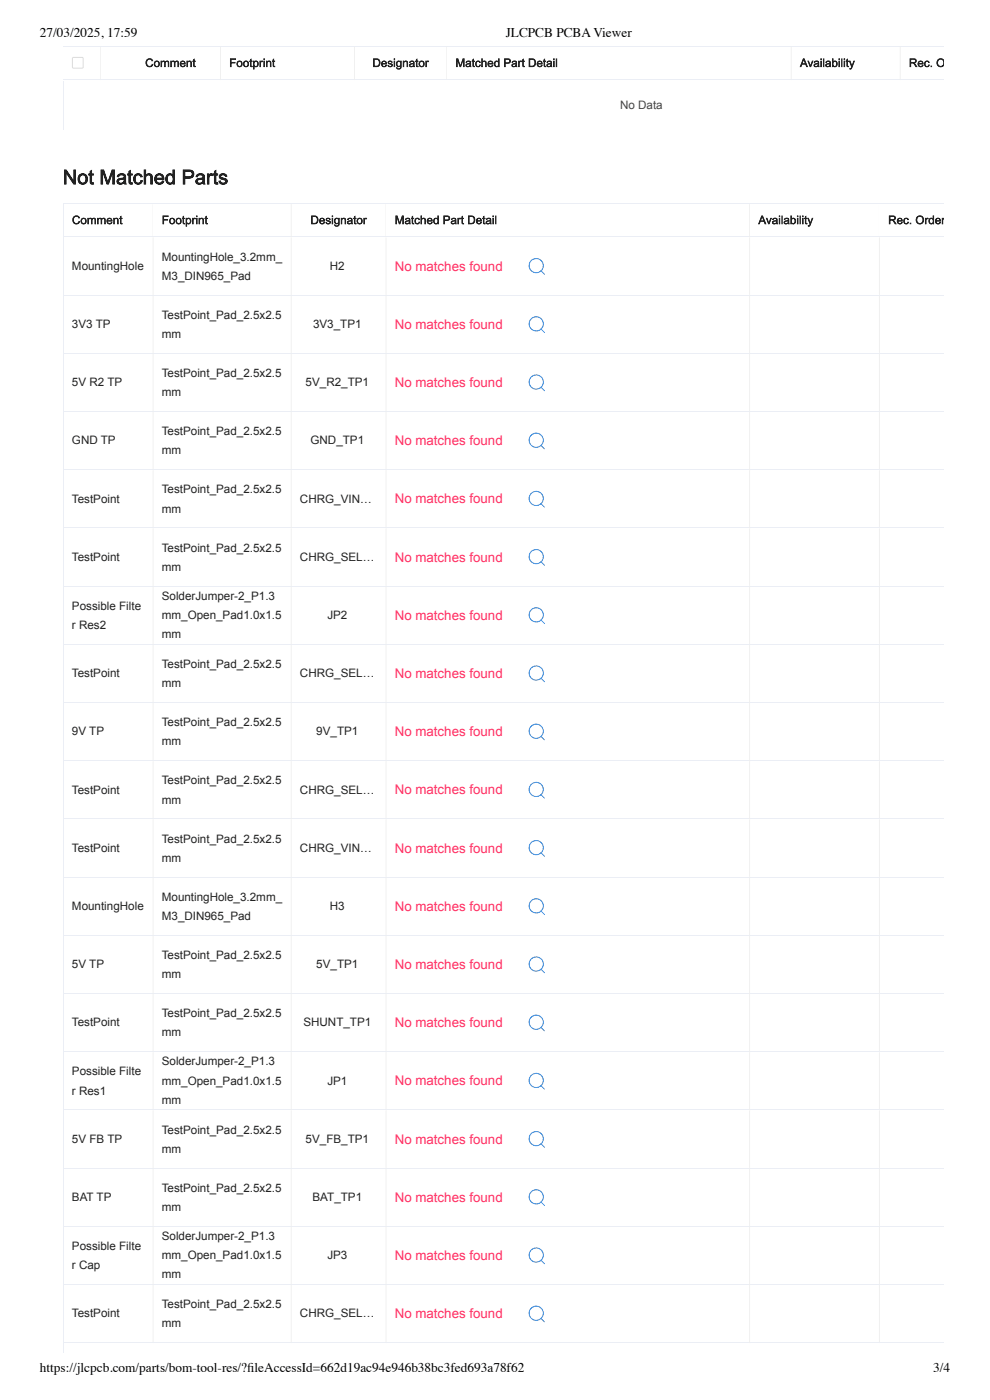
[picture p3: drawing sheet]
<svg xmlns="http://www.w3.org/2000/svg" width="210mm" height="297mm" viewBox="0 0 210 297" stroke-linecap="round" stroke-linejoin="round" font-family="sans-serif">
<path d="M13.3 9.9h186.7M13.4 9.8v17.8" fill="none" stroke="#ebeef5" stroke-width=".21"/>
<g fill="#fff">
<path d="M13.5 10h7.9v7h-7.9z"/>
<path d="M21.4 10h7.6v7h-7.6z"/>
<path d="M29 10h17.8v7h-17.8z"/>
<path d="M46.8 10h28.4v7h-28.4z"/>
<path d="M75.2 10h19.6v7h-19.6z"/>
<path d="M94.8 10h73v7h-73z"/>
<path d="M167.8 10h23.1v7h-23.1z"/>
<path d="M190.9 10h9.1v7h-9.1z"/>
</g>
<path d="M13.5 16.9h7.9" fill="none" stroke="#ebeef5" stroke-width=".21"/>
<path d="M21.3 10v7" fill="none" stroke="#eee" stroke-width=".21"/>
<path d="M21.4 10h7.6v7h-7.6z" fill="#fff"/>
<path d="M21.4 16.9h7.6" fill="none" stroke="#ebeef5" stroke-width=".21"/>
<path d="M28.9 10v7" fill="none" stroke="#eee" stroke-width=".21"/>
<path d="M29 10h17.8v7h-17.8z" fill="#fff"/>
<path d="M29 16.9h17.8" fill="none" stroke="#ebeef5" stroke-width=".21"/>
<path d="M46.7 10v7" fill="none" stroke="#eee" stroke-width=".21"/>
<path d="M46.8 10h28.4v7h-28.4z" fill="#fff"/>
<path d="M46.8 16.9h28.4" fill="none" stroke="#ebeef5" stroke-width=".21"/>
<path d="M75.1 10v7" fill="none" stroke="#eee" stroke-width=".21"/>
<path d="M75.2 10h19.6v7h-19.6z" fill="#fff"/>
<path d="M75.2 16.9h19.6" fill="none" stroke="#ebeef5" stroke-width=".21"/>
<path d="M94.7 10v7" fill="none" stroke="#eee" stroke-width=".21"/>
<path d="M94.8 10h73v7h-73z" fill="#fff"/>
<path d="M94.8 16.9h73" fill="none" stroke="#ebeef5" stroke-width=".21"/>
<path d="M167.7 10v7" fill="none" stroke="#eee" stroke-width=".21"/>
<path d="M167.8 10h23.1v7h-23.1z" fill="#fff"/>
<path d="M167.8 16.9h23.1" fill="none" stroke="#ebeef5" stroke-width=".21"/>
<path d="M190.9 10v7" fill="none" stroke="#eee" stroke-width=".21"/>
<path d="M190.9 10h9.1v7h-9.1z" fill="#fff"/>
<path d="M190.9 16.9h9.1" fill="none" stroke="#ebeef5" stroke-width=".21"/>
<path d="M13.3 43.1h186.7v244h-186.7z" fill="#fff"/>
<path d="M13.3 43.2h186.7M13.4 43.1v244" fill="none" stroke="#ebeef5" stroke-width=".21"/>
<g fill="#fff">
<path d="M13.5 43.3h19v7.1h-19z"/>
<path d="M32.5 43.3h29.3v7.1h-29.3z"/>
<path d="M61.8 43.3h20.1v7.1h-20.1z"/>
<path d="M81.9 43.3h77.1v7.1h-77.1z"/>
<path d="M159 43.3h27.5v7.1h-27.5z"/>
<path d="M186.5 43.3h13.5v7.1h-13.5z"/>
</g>
<path d="M13.5 50.3h19" fill="none" stroke="#ebeef5" stroke-width=".21"/>
<path d="M32.5 43.3v7.1" fill="none" stroke="#eee" stroke-width=".21"/>
<path d="M32.5 43.3h29.3v7.1h-29.3z" fill="#fff"/>
<path d="M32.5 50.3h29.3" fill="none" stroke="#ebeef5" stroke-width=".21"/>
<path d="M61.7 43.3v7.1" fill="none" stroke="#eee" stroke-width=".21"/>
<path d="M61.8 43.3h20.1v7.1h-20.1z" fill="#fff"/>
<path d="M61.8 50.3h20.1" fill="none" stroke="#ebeef5" stroke-width=".21"/>
<path d="M81.8 43.3v7.1" fill="none" stroke="#eee" stroke-width=".21"/>
<path d="M81.9 43.3h77.1v7.1h-77.1z" fill="#fff"/>
<path d="M81.9 50.3h77.1" fill="none" stroke="#ebeef5" stroke-width=".21"/>
<path d="M158.9 43.3v7.1" fill="none" stroke="#eee" stroke-width=".21"/>
<path d="M159 43.3h27.5v7.1h-27.5z" fill="#fff"/>
<path d="M159 50.3h27.5" fill="none" stroke="#ebeef5" stroke-width=".21"/>
<path d="M186.4 43.3v7.1" fill="none" stroke="#eee" stroke-width=".21"/>
<path d="M186.5 43.3h13.5v7.1h-13.5z" fill="#fff"/>
<path d="M186.5 50.3h13.5" fill="none" stroke="#ebeef5" stroke-width=".21"/>
<g fill="#fff">
<path d="M13.5 50.4h19v12.3h-19z"/>
<path d="M32.5 50.4h29.3v12.3h-29.3z"/>
<path d="M61.8 50.4h20.1v12.3h-20.1z"/>
<path d="M81.9 50.4h77.1v12.3h-77.1z"/>
<path d="M159 50.4h27.5v12.3h-27.5z"/>
<path d="M186.5 50.4h13.5v12.3h-13.5z"/>
<path d="M13.5 62.7h19v12.4h-19z"/>
<path d="M32.5 62.7h29.3v12.4h-29.3z"/>
<path d="M61.8 62.7h20.1v12.4h-20.1z"/>
<path d="M81.9 62.7h77.1v12.4h-77.1z"/>
<path d="M159 62.7h27.5v12.4h-27.5z"/>
<path d="M186.5 62.7h13.5v12.4h-13.5z"/>
<path d="M13.5 75.1h19v12.3h-19z"/>
<path d="M32.5 75.1h29.3v12.3h-29.3z"/>
<path d="M61.8 75.1h20.1v12.3h-20.1z"/>
<path d="M81.9 75.1h77.1v12.3h-77.1z"/>
<path d="M159 75.1h27.5v12.3h-27.5z"/>
<path d="M186.5 75.1h13.5v12.3h-13.5z"/>
<path d="M13.5 87.4h19v12.3h-19z"/>
<path d="M32.5 87.4h29.3v12.3h-29.3z"/>
<path d="M61.8 87.4h20.1v12.3h-20.1z"/>
<path d="M81.9 87.4h77.1v12.3h-77.1z"/>
<path d="M159 87.4h27.5v12.3h-27.5z"/>
<path d="M186.5 87.4h13.5v12.3h-13.5z"/>
<path d="M13.5 99.7h19v12.4h-19z"/>
<path d="M32.5 99.7h29.3v12.4h-29.3z"/>
<path d="M61.8 99.7h20.1v12.4h-20.1z"/>
<path d="M81.9 99.7h77.1v12.4h-77.1z"/>
<path d="M159 99.7h27.5v12.4h-27.5z"/>
<path d="M186.5 99.7h13.5v12.4h-13.5z"/>
<path d="M13.5 112.1h19v12.3h-19z"/>
<path d="M32.5 112.1h29.3v12.3h-29.3z"/>
<path d="M61.8 112.1h20.1v12.3h-20.1z"/>
<path d="M81.9 112.1h77.1v12.3h-77.1z"/>
<path d="M159 112.1h27.5v12.3h-27.5z"/>
<path d="M186.5 112.1h13.5v12.3h-13.5z"/>
<path d="M13.5 124.4h19v12.4h-19z"/>
<path d="M32.5 124.4h29.3v12.4h-29.3z"/>
<path d="M61.8 124.4h20.1v12.4h-20.1z"/>
<path d="M81.9 124.4h77.1v12.4h-77.1z"/>
<path d="M159 124.4h27.5v12.4h-27.5z"/>
<path d="M186.5 124.4h13.5v12.4h-13.5z"/>
<path d="M13.5 136.8h19v12.3h-19z"/>
<path d="M32.5 136.8h29.3v12.3h-29.3z"/>
<path d="M61.8 136.8h20.1v12.3h-20.1z"/>
<path d="M81.9 136.8h77.1v12.3h-77.1z"/>
<path d="M159 136.8h27.5v12.3h-27.5z"/>
<path d="M186.5 136.8h13.5v12.3h-13.5z"/>
<path d="M13.5 149.1h19v12.4h-19z"/>
<path d="M32.5 149.1h29.3v12.4h-29.3z"/>
<path d="M61.8 149.1h20.1v12.4h-20.1z"/>
<path d="M81.9 149.1h77.1v12.4h-77.1z"/>
<path d="M159 149.1h27.5v12.4h-27.5z"/>
<path d="M186.5 149.1h13.5v12.4h-13.5z"/>
<path d="M13.5 161.5h19v12.3h-19z"/>
<path d="M32.5 161.5h29.3v12.3h-29.3z"/>
<path d="M61.8 161.5h20.1v12.3h-20.1z"/>
<path d="M81.9 161.5h77.1v12.3h-77.1z"/>
<path d="M159 161.5h27.5v12.3h-27.5z"/>
<path d="M186.5 161.5h13.5v12.3h-13.5z"/>
<path d="M13.5 173.8h19v12.4h-19z"/>
<path d="M32.5 173.8h29.3v12.4h-29.3z"/>
<path d="M61.8 173.8h20.1v12.4h-20.1z"/>
<path d="M81.9 173.8h77.1v12.4h-77.1z"/>
<path d="M159 173.8h27.5v12.4h-27.5z"/>
<path d="M186.5 173.8h13.5v12.4h-13.5z"/>
<path d="M13.5 186.2h19v12.3h-19z"/>
<path d="M32.5 186.2h29.3v12.3h-29.3z"/>
<path d="M61.8 186.2h20.1v12.3h-20.1z"/>
<path d="M81.9 186.2h77.1v12.3h-77.1z"/>
<path d="M159 186.2h27.5v12.3h-27.5z"/>
<path d="M186.5 186.2h13.5v12.3h-13.5z"/>
<path d="M13.5 198.5h19v12.4h-19z"/>
<path d="M32.5 198.5h29.3v12.4h-29.3z"/>
<path d="M61.8 198.5h20.1v12.4h-20.1z"/>
<path d="M81.9 198.5h77.1v12.4h-77.1z"/>
<path d="M159 198.5h27.5v12.4h-27.5z"/>
<path d="M186.5 198.5h13.5v12.4h-13.5z"/>
<path d="M13.5 210.9h19v12.3h-19z"/>
<path d="M32.5 210.9h29.3v12.3h-29.3z"/>
<path d="M61.8 210.9h20.1v12.3h-20.1z"/>
<path d="M81.9 210.9h77.1v12.3h-77.1z"/>
<path d="M159 210.9h27.5v12.3h-27.5z"/>
<path d="M186.5 210.9h13.5v12.3h-13.5z"/>
<path d="M13.5 223.2h19v12.4h-19z"/>
<path d="M32.5 223.2h29.3v12.4h-29.3z"/>
<path d="M61.8 223.2h20.1v12.4h-20.1z"/>
<path d="M81.9 223.2h77.1v12.4h-77.1z"/>
<path d="M159 223.2h27.5v12.4h-27.5z"/>
<path d="M186.5 223.2h13.5v12.4h-13.5z"/>
<path d="M13.5 235.6h19v12.3h-19z"/>
<path d="M32.5 235.6h29.3v12.3h-29.3z"/>
<path d="M61.8 235.6h20.1v12.3h-20.1z"/>
<path d="M81.9 235.6h77.1v12.3h-77.1z"/>
<path d="M159 235.6h27.5v12.3h-27.5z"/>
<path d="M186.5 235.6h13.5v12.3h-13.5z"/>
<path d="M13.5 247.9h19v12.4h-19z"/>
<path d="M32.5 247.9h29.3v12.4h-29.3z"/>
<path d="M61.8 247.9h20.1v12.4h-20.1z"/>
<path d="M81.9 247.9h77.1v12.4h-77.1z"/>
<path d="M159 247.9h27.5v12.4h-27.5z"/>
<path d="M186.5 247.9h13.5v12.4h-13.5z"/>
<path d="M13.5 260.3h19v12.3h-19z"/>
<path d="M32.5 260.3h29.3v12.3h-29.3z"/>
<path d="M61.8 260.3h20.1v12.3h-20.1z"/>
<path d="M81.9 260.3h77.1v12.3h-77.1z"/>
<path d="M159 260.3h27.5v12.3h-27.5z"/>
<path d="M186.5 260.3h13.5v12.3h-13.5z"/>
<path d="M13.5 272.6h19v12.4h-19z"/>
<path d="M32.5 272.6h29.3v12.4h-29.3z"/>
<path d="M61.8 272.6h20.1v12.4h-20.1z"/>
<path d="M81.9 272.6h77.1v12.4h-77.1z"/>
<path d="M159 272.6h27.5v12.4h-27.5z"/>
<path d="M186.5 272.6h13.5v12.4h-13.5z"/>
</g>
<path d="M13.5 62.6h145.5" fill="none" stroke="#ebeef5" stroke-width=".21"/>
<path d="M32.5 50.4v12.3M61.7 50.4v12.3M81.8 50.4v12.3M158.9 50.4v12.3" fill="none" stroke="#eee" stroke-width=".21"/>
<path d="M114.6 57.5l.1-.2 .8 1z" fill-rule="evenodd" fill="#2b8ced"/>
<circle cx="113.7" cy="56.4" r="1.5" fill="none" stroke="#2b8ced" stroke-width=".21"/>
<path d="M13.5 75h145.5M159 62.6h41" fill="none" stroke="#ebeef5" stroke-width=".21"/>
<path d="M186.4 50.4v12.3M32.5 62.7v12.4M61.7 62.7v12.4M81.8 62.7v12.4M158.9 62.7v12.4" fill="none" stroke="#eee" stroke-width=".21"/>
<path d="M114.6 69.8l.1-.1 .8 .9z" fill-rule="evenodd" fill="#2b8ced"/>
<circle cx="113.7" cy="68.7" r="1.5" fill="none" stroke="#2b8ced" stroke-width=".21"/>
<path d="M159 75h41M13.5 87.3h145.5" fill="none" stroke="#ebeef5" stroke-width=".21"/>
<path d="M32.5 75.1v12.3M61.7 75.1v12.3M81.8 75.1v12.3M158.9 75.1v12.3M186.4 62.7v12.4" fill="none" stroke="#eee" stroke-width=".21"/>
<path d="M114.6 82.2l.1-.2 .8 1z" fill-rule="evenodd" fill="#2b8ced"/>
<circle cx="113.7" cy="81.1" r="1.5" fill="none" stroke="#2b8ced" stroke-width=".21"/>
<path d="M13.5 99.7h145.5M159 87.3h41" fill="none" stroke="#ebeef5" stroke-width=".21"/>
<path d="M186.4 75.1v12.3M32.5 87.4v12.3M61.7 87.4v12.3M81.8 87.4v12.3M158.9 87.4v12.3" fill="none" stroke="#eee" stroke-width=".21"/>
<path d="M114.6 94.5l.1-.1 .8 .9z" fill-rule="evenodd" fill="#2b8ced"/>
<circle cx="113.7" cy="93.4" r="1.5" fill="none" stroke="#2b8ced" stroke-width=".21"/>
<path d="M159 99.7h41M13.5 112h145.5" fill="none" stroke="#ebeef5" stroke-width=".21"/>
<path d="M32.5 99.7v12.4M61.7 99.7v12.4M81.8 99.7v12.4M158.9 99.7v12.4M186.4 87.4v12.3" fill="none" stroke="#eee" stroke-width=".21"/>
<path d="M114.6 106.8l.1-.1 .8 1z" fill-rule="evenodd" fill="#2b8ced"/>
<circle cx="113.7" cy="105.7" r="1.5" fill="none" stroke="#2b8ced" stroke-width=".21"/>
<path d="M159 112h41M13.5 124.4h145.5" fill="none" stroke="#ebeef5" stroke-width=".21"/>
<path d="M186.4 99.7v12.4M32.5 112.1v12.3M61.7 112.1v12.3M81.8 112.1v12.3M158.9 112.1v12.3" fill="none" stroke="#eee" stroke-width=".21"/>
<path d="M114.6 119.2l.1-.1 .8 .9z" fill-rule="evenodd" fill="#2b8ced"/>
<circle cx="113.7" cy="118.1" r="1.5" fill="none" stroke="#2b8ced" stroke-width=".21"/>
<path d="M13.5 136.7h145.5M159 124.4h41" fill="none" stroke="#ebeef5" stroke-width=".21"/>
<path d="M186.4 112.1v12.3M32.5 124.4v12.4M61.7 124.4v12.4M81.8 124.4v12.4M158.9 124.4v12.4" fill="none" stroke="#eee" stroke-width=".21"/>
<path d="M114.6 131.5l.1-.1 .8 .9z" fill-rule="evenodd" fill="#2b8ced"/>
<circle cx="113.7" cy="130.4" r="1.5" fill="none" stroke="#2b8ced" stroke-width=".21"/>
<path d="M159 136.7h41M13.5 149h145.5" fill="none" stroke="#ebeef5" stroke-width=".21"/>
<path d="M32.5 136.8v12.3M61.7 136.8v12.3M81.8 136.8v12.3M158.9 136.8v12.3M186.4 124.4v12.4" fill="none" stroke="#eee" stroke-width=".21"/>
<path d="M114.6 143.9l.1-.1 .8 .9z" fill-rule="evenodd" fill="#2b8ced"/>
<circle cx="113.7" cy="142.8" r="1.5" fill="none" stroke="#2b8ced" stroke-width=".21"/>
<path d="M159 149h41M13.5 161.4h145.5" fill="none" stroke="#ebeef5" stroke-width=".21"/>
<path d="M186.4 136.8v12.3M32.5 149.1v12.4M61.7 149.1v12.4M81.8 149.1v12.4M158.9 149.1v12.4" fill="none" stroke="#eee" stroke-width=".21"/>
<path d="M114.6 156.2l.1-.1 .8 .9z" fill-rule="evenodd" fill="#2b8ced"/>
<circle cx="113.7" cy="155.1" r="1.5" fill="none" stroke="#2b8ced" stroke-width=".21"/>
<path d="M13.5 173.7h145.5M159 161.4h41" fill="none" stroke="#ebeef5" stroke-width=".21"/>
<path d="M186.4 149.1v12.4M32.5 161.5v12.3M61.7 161.5v12.3M81.8 161.5v12.3M158.9 161.5v12.3" fill="none" stroke="#eee" stroke-width=".21"/>
<path d="M114.6 168.6l.1-.1 .8 .9z" fill-rule="evenodd" fill="#2b8ced"/>
<circle cx="113.7" cy="167.5" r="1.5" fill="none" stroke="#2b8ced" stroke-width=".21"/>
<path d="M159 173.7h41M13.5 186.1h145.5" fill="none" stroke="#ebeef5" stroke-width=".21"/>
<path d="M32.5 173.8v12.4M61.7 173.8v12.4M81.8 173.8v12.4M158.9 173.8v12.4M186.4 161.5v12.3" fill="none" stroke="#eee" stroke-width=".21"/>
<path d="M114.6 180.9l.1-.1 .8 .9z" fill-rule="evenodd" fill="#2b8ced"/>
<circle cx="113.7" cy="179.8" r="1.5" fill="none" stroke="#2b8ced" stroke-width=".21"/>
<path d="M13.5 198.4h145.5M159 186.1h41" fill="none" stroke="#ebeef5" stroke-width=".21"/>
<path d="M186.4 173.8v12.4M32.5 186.2v12.3M61.7 186.2v12.3M81.8 186.2v12.3M158.9 186.2v12.3" fill="none" stroke="#eee" stroke-width=".21"/>
<path d="M114.6 193.3l.1-.1 .8 .9z" fill-rule="evenodd" fill="#2b8ced"/>
<circle cx="113.7" cy="192.2" r="1.5" fill="none" stroke="#2b8ced" stroke-width=".21"/>
<path d="M159 198.4h41M13.5 210.8h145.5" fill="none" stroke="#ebeef5" stroke-width=".21"/>
<path d="M32.5 198.5v12.4M61.7 198.5v12.4M81.8 198.5v12.4M158.9 198.5v12.4M186.4 186.2v12.3" fill="none" stroke="#eee" stroke-width=".21"/>
<path d="M114.6 205.6l.1-.1 .8 .9z" fill-rule="evenodd" fill="#2b8ced"/>
<circle cx="113.7" cy="204.5" r="1.5" fill="none" stroke="#2b8ced" stroke-width=".21"/>
<path d="M159 210.8h41M13.5 223.1h145.5" fill="none" stroke="#ebeef5" stroke-width=".21"/>
<path d="M186.4 198.5v12.4M32.5 210.9v12.3M61.7 210.9v12.3M81.8 210.9v12.3M158.9 210.9v12.3" fill="none" stroke="#eee" stroke-width=".21"/>
<path d="M114.6 218l.1-.2 .8 1z" fill-rule="evenodd" fill="#2b8ced"/>
<circle cx="113.7" cy="216.9" r="1.5" fill="none" stroke="#2b8ced" stroke-width=".21"/>
<path d="M13.5 235.5h145.5M159 223.1h41" fill="none" stroke="#ebeef5" stroke-width=".21"/>
<path d="M186.4 210.9v12.3M32.5 223.2v12.4M61.7 223.2v12.4M81.8 223.2v12.4M158.9 223.2v12.4" fill="none" stroke="#eee" stroke-width=".21"/>
<path d="M114.6 230.3l.1-.1 .8 .9z" fill-rule="evenodd" fill="#2b8ced"/>
<circle cx="113.7" cy="229.2" r="1.5" fill="none" stroke="#2b8ced" stroke-width=".21"/>
<path d="M159 235.5h41M13.5 247.8h145.5" fill="none" stroke="#ebeef5" stroke-width=".21"/>
<path d="M32.5 235.6v12.3M61.7 235.6v12.3M81.8 235.6v12.3M158.9 235.6v12.3M186.4 223.2v12.4" fill="none" stroke="#eee" stroke-width=".21"/>
<path d="M114.6 242.7l.1-.2 .8 1z" fill-rule="evenodd" fill="#2b8ced"/>
<circle cx="113.7" cy="241.6" r="1.5" fill="none" stroke="#2b8ced" stroke-width=".21"/>
<path d="M159 247.8h41M13.5 260.2h145.5" fill="none" stroke="#ebeef5" stroke-width=".21"/>
<path d="M186.4 235.6v12.3M32.5 247.9v12.4M61.7 247.9v12.4M81.8 247.9v12.4M158.9 247.9v12.4" fill="none" stroke="#eee" stroke-width=".21"/>
<path d="M114.6 255l.1-.1 .8 .9z" fill-rule="evenodd" fill="#2b8ced"/>
<circle cx="113.7" cy="253.9" r="1.5" fill="none" stroke="#2b8ced" stroke-width=".21"/>
<path d="M13.5 272.5h145.5M159 260.2h41" fill="none" stroke="#ebeef5" stroke-width=".21"/>
<path d="M186.4 247.9v12.4M32.5 260.3v12.3M61.7 260.3v12.3M81.8 260.3v12.3M158.9 260.3v12.3" fill="none" stroke="#eee" stroke-width=".21"/>
<path d="M114.7 267.2l.8 1-.9-.8z" fill-rule="evenodd" fill="#2b8ced"/>
<circle cx="113.7" cy="266.3" r="1.5" fill="none" stroke="#2b8ced" stroke-width=".21"/>
<path d="M159 272.5h41M13.5 284.9h145.5" fill="none" stroke="#ebeef5" stroke-width=".21"/>
<path d="M32.5 272.6v12.4M61.7 272.6v12.4M81.8 272.6v12.4M158.9 272.6v12.4M186.4 260.3v12.3" fill="none" stroke="#eee" stroke-width=".21"/>
<path d="M114.6 279.7l.1-.1 .8 .9z" fill-rule="evenodd" fill="#2b8ced"/>
<circle cx="113.7" cy="278.6" r="1.5" fill="none" stroke="#2b8ced" stroke-width=".21"/>
<path d="M159 284.9h41" fill="none" stroke="#ebeef5" stroke-width=".21"/>
<path d="M186.4 272.6v12.4" fill="none" stroke="#eee" stroke-width=".21"/>
<path d="M15.4 12.2h2.2v2.2h-2.2z" fill="#fff"/>
<path d="M15.4 12.2h2.2v2.2h-2.2z" fill="none" stroke="#dbdbdb" stroke-width=".21"/>
<text font-size="4.2" fill="#222" x="13.3" y="39.1">Not Matched Parts</text>
<g font-size="2.8">
<text x="8.5" y="7.9">27/03/2025, 17:59</text>
<text x="107.2" y="7.9">JLCPCB PCBA Viewer</text>
<text x="8.5" y="291">https://jlcpcb.com/parts/bom-tool-res/?fi leAccessId=662d19ac94e946b38bc3fed693a78f62</text>
<text x="197.8" y="291">3/4</text>
</g>
<g font-size="2.8" fill="#ff2e62">
<text x="83.7" y="57.4">No matches found</text>
<text x="83.7" y="69.8">No matches found</text>
<text x="83.7" y="82.1">No matches found</text>
<text x="83.7" y="94.5">No matches found</text>
<text x="83.7" y="106.8">No matches found</text>
<text x="83.7" y="119.2">No matches found</text>
<text x="83.7" y="131.5">No matches found</text>
<text x="83.7" y="143.8">No matches found</text>
<text x="83.7" y="156.2">No matches found</text>
<text x="83.7" y="168.5">No matches found</text>
<text x="83.7" y="180.9">No matches found</text>
<text x="83.7" y="193.2">No matches found</text>
<text x="83.7" y="205.6">No matches found</text>
<text x="83.7" y="217.9">No matches found</text>
<text x="83.7" y="230.3">No matches found</text>
<text x="83.7" y="242.6">No matches found</text>
<text x="83.7" y="255">No matches found</text>
<text x="83.7" y="267.3">No matches found</text>
<text x="83.7" y="279.7">No matches found</text>
</g>
<g font-size="2.5" fill="#222">
<text x="30.8" y="14.2">Comment</text>
<text x="48.6" y="14.2">Footprint</text>
<text x="79" y="14.2">Designator</text>
<text x="96.6" y="14.2">Matched Part Detail</text>
<text x="169.6" y="14.2">Availability</text>
<text x="192.7" y="14.2">Rec. O</text>
<text x="15.3" y="47.5">Comment</text>
<text x="34.3" y="47.5">Footprint</text>
<text x="65.8" y="47.5">Designator</text>
<text x="83.7" y="47.5">Matched Part Detail</text>
<text x="160.8" y="47.5">Availability</text>
<text x="188.3" y="47.5">Rec. Order</text>
<text x="15.3" y="57.2">MountingHole</text>
<text x="34.3" y="55.3">MountingHole_3.2mm_</text>
<text x="34.3" y="59.4">M3_DIN965_Pad</text>
<text x="69.9" y="57.2">H2</text>
<text x="15.3" y="69.6">3V3 TP</text>
<text x="34.3" y="67.6">TestPoint_Pad_2.5x2.5</text>
<text x="34.3" y="71.7">mm</text>
<text x="66.4" y="69.6">3V3_TP1</text>
<text x="15.3" y="81.9">5V R2 TP</text>
<text x="34.3" y="80">TestPoint_Pad_2.5x2.5</text>
<text x="64.8" y="81.9">5V_R2_TP1</text>
<text x="34.3" y="84">mm</text>
<text x="15.3" y="94.3">GND TP</text>
<text x="34.3" y="92.3">TestPoint_Pad_2.5x2.5</text>
<text x="65.8" y="94.3">GND_TP1</text>
<text x="34.3" y="96.4">mm</text>
<text x="15.3" y="106.6">TestPoint</text>
<text x="34.3" y="104.7">TestPoint_Pad_2.5x2.5</text>
<text x="63.6" y="106.6">CHRG_VIN…</text>
<text x="34.3" y="108.7">mm</text>
<text x="15.3" y="119">TestPoint</text>
<text x="34.3" y="117">TestPoint_Pad_2.5x2.5</text>
<text x="63.6" y="119">CHRG_SEL…</text>
<text x="34.3" y="121.1">mm</text>
<text x="15.3" y="129.4">Possible Filte</text>
<text x="34.3" y="127.3">SolderJumper-2_P1.3</text>
<text x="34.3" y="131.3">mm_Open_Pad1.0x1.5</text>
<text x="69.4" y="131.3">JP2</text>
<text x="15.3" y="133.4">r Res2</text>
<text x="34.3" y="135.4">mm</text>
<text x="15.3" y="143.7">TestPoint</text>
<text x="34.3" y="141.7">TestPoint_Pad_2.5x2.5</text>
<text x="63.6" y="143.7">CHRG_SEL…</text>
<text x="34.3" y="145.8">mm</text>
<text x="34.3" y="154.1">TestPoint_Pad_2.5x2.5</text>
<text x="15.3" y="156">9V TP</text>
<text x="34.3" y="158.1">mm</text>
<text x="67.1" y="156">9V_TP1</text>
<text x="34.3" y="166.4">TestPoint_Pad_2.5x2.5</text>
<text x="15.3" y="168.4">TestPoint</text>
<text x="34.3" y="170.5">mm</text>
<text x="63.6" y="168.4">CHRG_SEL…</text>
<text x="34.3" y="178.8">TestPoint_Pad_2.5x2.5</text>
<text x="15.3" y="180.7">TestPoint</text>
<text x="34.3" y="182.8">mm</text>
<text x="63.6" y="180.7">CHRG_VIN…</text>
<text x="34.3" y="191.1">MountingHole_3.2mm_</text>
<text x="15.3" y="193.1">MountingHole</text>
<text x="34.3" y="195.2">M3_DIN965_Pad</text>
<text x="69.9" y="193.1">H3</text>
<text x="34.3" y="203.5">TestPoint_Pad_2.5x2.5</text>
<text x="15.3" y="205.4">5V TP</text>
<text x="34.3" y="207.5">mm</text>
<text x="67.1" y="205.4">5V_TP1</text>
<text x="34.3" y="215.8">TestPoint_Pad_2.5x2.5</text>
<text x="15.3" y="217.8">TestPoint</text>
<text x="34.3" y="219.9">mm</text>
<text x="64.3" y="217.8">SHUNT_TP1</text>
<text x="34.3" y="226">SolderJumper-2_P1.3</text>
<text x="15.3" y="228.2">Possible Filte</text>
<text x="15.3" y="232.2">r Res1</text>
<text x="34.3" y="230.1">mm_Open_Pad1.0x1.5</text>
<text x="69.4" y="230.1">JP1</text>
<text x="34.3" y="234.2">mm</text>
<text x="15.3" y="242.4">5V FB TP</text>
<text x="34.3" y="240.5">TestPoint_Pad_2.5x2.5</text>
<text x="34.3" y="244.6">mm</text>
<text x="64.8" y="242.4">5V_FB_TP1</text>
<text x="15.3" y="254.8">BAT TP</text>
<text x="34.3" y="252.9">TestPoint_Pad_2.5x2.5</text>
<text x="34.3" y="256.9">mm</text>
<text x="66.3" y="254.8">BAT_TP1</text>
<text x="34.3" y="263.1">SolderJumper-2_P1.3</text>
<text x="15.3" y="265.2">Possible Filte</text>
<text x="15.3" y="269.3">r Cap</text>
<text x="34.3" y="267.1">mm_Open_Pad1.0x1.5</text>
<text x="69.4" y="267.1">JP3</text>
<text x="34.3" y="271.2">mm</text>
<text x="15.3" y="279.5">TestPoint</text>
<text x="34.3" y="277.5">TestPoint_Pad_2.5x2.5</text>
<text x="34.3" y="281.6">mm</text>
<text x="63.6" y="279.5">CHRG_SEL…</text>
</g>
<text font-size="2.5" fill="#454545" x="131.5" y="23.2">No Data</text>
</svg>
